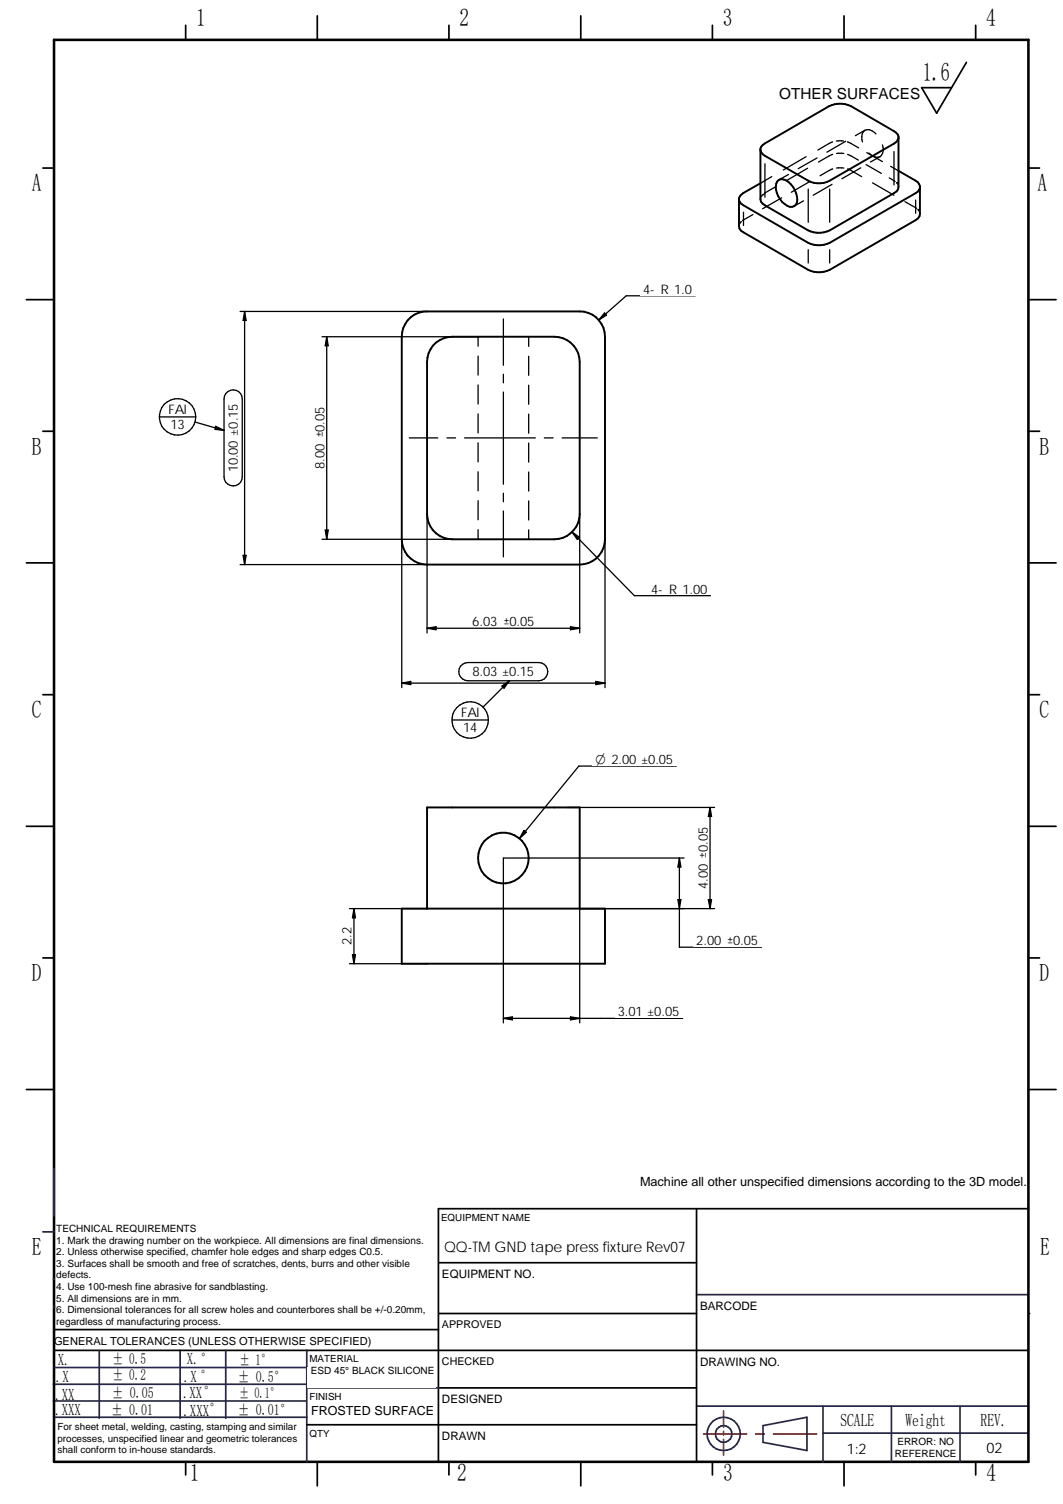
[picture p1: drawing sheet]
<svg xmlns="http://www.w3.org/2000/svg" width="210mm" height="297mm" viewBox="0 0 210 297" stroke-linecap="round" stroke-linejoin="round" font-family="sans-serif">
<g fill="none" stroke="#26264c" stroke-width=".34">
<path d="M8.5 243.3h2.2M10.5 252.6h.2M137.5 255.7h65.6M10.5 276.7h50M10.5 273.4h50M10.8 279.9h49.8M10.8 270.1h50M35.6 266.7v13.4M60.6 266.7v22M60.7 274.1h26M137.5 277.7h65.6M162.5 277.7v11"/>
<path d="M176 277.7v11M189.6 277.7v11M150.7 281.6l8.6-1.7v6.6l-8.6-1.6zM162.5 283h40.5"/>
</g>
<g fill="none" stroke="#000" stroke-width=".34">
<path d="M36.7 5v2.9M88.6 5v2.9M140.7 5v2.9M192.7 5v2.9M8.5 33.2h2.2M203.1 33.2h2.2M5.2 59.2h5.5M203.1 59.2h5.4M8.5 85.2h2.2M203.1 85.2h2.2M5.2 111.2h5.5M203.1 111.2h5.4"/>
<path d="M8.5 137.2h2.2M203.1 137.2h2.2M5.2 163.2h5.5M203.1 163.2h5.4M8.5 189.2h2.2M203.1 189.2h2.2M5.2 215.2h5.5M203.1 215.2h5.4M86.6 238.7v50M10.7 266.7h192.4M10.7 262.6h75.9M86.7 274.1h50.8"/>
<path d="M36.7 288.7v2.6M62.7 288.7v4.8M88.6 288.7v2.6M114.7 288.7v4.8M140.7 288.7v2.6M166.7 288.7v4.8M192.7 288.7v2.6"/>
</g>
<path d="M10.7 7.9h192.4v280.8h-192.4z" fill="none" stroke="#000" stroke-width=".51"/>
<path d="M142.9 278.7v3.2M138.9 283.2h8.5M142.9 282.7v.7M142.9 284.3v3.1M149.2 283.2h1.7M152.7 283.2h8.5" fill="none" stroke="#f00" stroke-width=".34"/>
<circle cx="10.6" cy="258.1" r=".17" fill="#26264c"/>
<g fill="none" stroke="#26264c" stroke-width=".34">
<path d="M10.7 230.8v9.4M19.6 266.7v13.4M44.6 266.7v13.4M60.5 266.7h.1"/>
<circle cx="142.9" cy="283.2" r="3.3"/>
<circle cx="142.9" cy="283.2" r="1.63"/>
</g>
<path d="M190.8 12.3l-5.8 10.1-3-5.1h5.9M86.6 238.7h116.5M86.7 259.4h50.8M86.7 249.4h50.8M86.6 281.4h50.9" fill="none" stroke="#000" stroke-width=".34"/>
<circle cx="203.1" cy="259.4" r=".17" fill="#000"/>
<g fill="#fff">
<path d="M137.9 271.4h64.4v6.1h-64.4z"/>
<path d="M189.9 283.9h13v4h-13z"/>
<path d="M86.9 254.9h50.2v4h-50.2z"/>
<path d="M60.7 270h25.3v4h-25.3z"/>
<path d="M87 244.3h50v4h-50z"/>
<path d="M60.8 277.1h25.2v4h-25.2z"/>
<path d="M176.4 284.1h13v4h-13z"/>
<path d="M162.7 284.1h13v4h-13z"/>
<path d="M137.9 260.4h64.5v6h-64.5z"/>
</g>
<path d="M62.7 3.1v4.8M114.7 3.1v4.8M166.7 3.1v4.8M137.5 238.7v50M60.6 281.4h26" fill="none" stroke="#000" stroke-width=".34"/>
<path d="M101.6 283.2h25.3v4h-25.3z" fill="#fff"/>
<g fill="none" stroke="#000" stroke-width=".38">
<path d="M150.6 28.6l13.1-7.6a5 5 0 0 1 4.3 0l8.5 4.9 .7 .6 .2 .4v10l-.1 .5-.3 .4-.5 .3-12.7 7.4a4.9 4.9 0 0 1-4.2 0l-8.6-4.9-.8-.8v-10.5zM153.8 35.5a2.02 2.02 0 0 1 2.4 .9 4.3 4.3 0 0 1 1.2 3.6 1.38 1.38 0 0 1-2.5 .3 3.9 3.9 0 0 1-1.4-4.5zM177.4 27.3l-.4 .8-.5 .3-12.7 7.3a4.6 4.6 0 0 1-4.2 0l-8.6-4.9-.4-.3-.4-.8M177.4 33.7l3.4 2 .7 .7 .2 .3-.1 6-.8 .8-17 9.8a4.9 4.9 0 0 1-4.2 0l-12.8-7.4-.5-.3-.3-.5-.1-5.9 .2-.4 .7-.7 3.4-1.9M181.7 37.1l-.5 .7-.4 .3-17 9.9a4.9 4.9 0 0 1-4.2 0l-12.8-7.4-.4-.3-.5-.8M80.5 63.3a4.9 4.9 0 0 1 3.8-1.8h30.2a4.9 4.9 0 0 1 5 5v40a5 5 0 0 1-5 5h-30.2a5 5 0 0 1-5-5v-40a5 5 0 0 1 1.2-3.2zM85.5 68.3a5.2 5.2 0 0 1 3.8-1.8h20.2a5 5 0 0 1 5 5v30a5.1 5.1 0 0 1-5 5h-20.2a5 5 0 0 1-5-5v-30a5 5 0 0 1 1.2-3.2zM79.3 179.5h40.2v10.8h-40.2zM114.5 179.5v-20h-30.2v20"/>
<circle cx="99.4" cy="169.5" r="5"/>
</g>
<g fill="none" stroke="#000" stroke-width=".25">
<path d="M150.2 39.1v.2M150.6 38.5l-.3 .3M150.6 38.4h.1M151 32.3v6.6M152.4 34.9l-2.2 1.3M153.1 36.9l-2.2 1.4M154.3 39.1l-3.7 2.1M155.7 34.5l-1.9 1M158.7 39.7l-1.9 1M159.2 30.9l-4.5 2.7M159.5 33.2l-4.2 2.5M159.6 37.3v6.6"/>
<path d="M160 35.8l-3.7 2.2M161.3 31.2l-3.7 2.1M163.8 37.3v6.6M164.3 36.4l-3.7 2.2M164.4 28l-2.9 1.6M164.4 33.4l-2.5 1.3M164.4 30.5l-2.8 1.5M165.1 27.9h1.5M166.6 33.2h-1.4M166.6 30.3h-1.4M167 27.9l-3.7 2.2M167.3 28l2.2 1.2"/>
<path d="M167.4 33.4l2.7 1.5M167.4 30.5l2.1 1.1M170 33.1l-3.8 2.2M170.8 25.7a1.77 1.77 0 0 1 2.2 .8M170.8 25.7l-1.9 1.1M170.8 25.7a1.88 1.88 0 0 0-.5 2.3M171 32.5l3 1.7M171.2 30.1l3 1.8M171.6 30.2a2.11 2.11 0 0 0 2.2 .7M172.3 36.1l4.2 2.5M173.8 30.9l-1.9 1.1M174.2 28.6a2.02 2.02 0 0 1-.4 2.3"/>
<path d="M175.6 35.1l1.1 .8M175.9 32.9l1.5 .8M176.5 29.9v6.6M177 36.1h.1M177 36.1l.3 .3M177.4 36.7v.2M178.7 39.8l2.3 1.4M180.8 39.5v2.6M146 44.4l-.1 .3M146.4 43.8l-.3 .4M146.8 41.9v2.6M148.7 42.4l-2.1 1.2"/>
<path d="M159.6 49.3v2.6M163.8 49.3v2.6M181.3 41.4l.2 .3M181.3 41.4h.1M181.6 42l.1 .2M94.4 66.5v1.9M94.4 70.3v3.8M94.4 76v3.8M99.4 63v9.1M99.4 73.9v1.7M99.4 77.4v18.2M104.4 66.5v1.9"/>
<path d="M104.4 70.4v3.7M104.4 76.1v3.7M80.8 86.5h5.6M88.3 86.5h1.7M91.7 86.5h14M94.4 81.7v3.8M94.4 87.5v3.7M94.4 93.2v3.7M94.4 98.9v3.8M99.4 97.4v1.7M104.4 81.8v3.8M104.4 87.5v3.8"/>
<path d="M104.4 93.2v3.8M104.4 98.9v3.8M107.5 86.5h1.7M111 86.5h6.9M94.4 104.6v1.9M99.4 100.9v9.1M104.4 104.6v1.9M114.3 151.3h19.3"/>
</g>
<path d="M117 148.7h16.6v2.5h-16.6z" fill="#fff"/>
<path d="M63.6 66.5h30.8M63.6 106.5h25.7M114.3 151.3l-11.7 14.3M103.5 164l.4 .4-1.3 1.2z" fill="none" stroke="#000" stroke-width=".25"/>
<path d="M103.5 164l.4 .4-1.3 1.2z" fill="#000"/>
<path d="M61.9 79.8h2.5v13.4h-2.5z" fill="#fff"/>
<path d="M47.4 61.5h36.9M64.5 66.5l.3 1.8h-.6zM64.5 66.5v40M47.4 111.5h36.9M64.2 104.7h.6l-.3 1.8z" fill="none" stroke="#000" stroke-width=".25"/>
<path d="M64.5 66.5l.3 1.8h-.6zM64.2 104.7h.6l-.3 1.8z" fill="#000"/>
<path d="M44.2 77h3.6v19h-3.6z" fill="#fff"/>
<path d="M44.6 77.7a1.81 1.81 0 0 1 2-.6 1.81 1.81 0 0 1 1.2 1.7v15.4a1.8 1.8 0 0 1-1.8 1.8 1.8 1.8 0 0 1-1.8-1.8v-15.4zM48.3 61.5v50M48.3 61.5l.3 1.8h-.6zM48 109.7h.6l-.3 1.8zM84.3 101.5v23.5M114.5 101.5v23.5" fill="none" stroke="#000" stroke-width=".25"/>
<path d="M48.3 61.5l.3 1.8h-.6zM48 109.7h.6l-.3 1.8z" fill="#000"/>
<path d="M92.6 121.5h13.5v2.5h-13.5z" fill="#fff"/>
<path d="M79.3 106.5v29.3M119.5 106.5v29.3M84.3 124.1h30.2M84.3 124.1l1.8-.3v.6zM112.6 123.8l1.9 .3-1.9 .3z" fill="none" stroke="#000" stroke-width=".25"/>
<path d="M84.3 124.1l1.8-.3v.6zM112.6 123.8l1.9 .3-1.9 .3z" fill="#000"/>
<path d="M90.6 130.9h17.6v3.6h-17.6z" fill="#fff"/>
<path d="M123.7 58.4h13.6M79.3 134.9l1.8-.3v.6zM79.3 134.9h40.2M90.9 131.6l1-.7h.5h14a1.8 1.8 0 0 1 1.8 1.8 1.8 1.8 0 0 1-1.8 1.8h-14a1.82 1.82 0 0 1-1.5-2.9zM117.6 134.6l1.9 .3-1.9 .3z" fill="none" stroke="#000" stroke-width=".25"/>
<path d="M79.3 134.9l1.8-.3v.6zM117.6 134.6l1.9 .3-1.9 .3z" fill="#000"/>
<path d="M126.4 55.9h10.9v2.4h-10.9z" fill="#fff"/>
<path d="M123.7 58.4l-5.5 4.8M119.4 61.8l.4 .4-1.6 1zM125.3 117.6h15" fill="none" stroke="#000" stroke-width=".25"/>
<path d="M119.4 61.8l.4 .4-1.6 1z" fill="#000"/>
<path d="M128 115.1h12.3v2.4h-12.3z" fill="#fff"/>
<path d="M112.9 105.1l12.4 12.5M112.9 105.1l1.5 1-.4 .5zM99.4 169.5v32.5M114.5 179.5v22.5M118.7 201.1h16.1" fill="none" stroke="#000" stroke-width=".25"/>
<path d="M112.9 105.1l1.5 1-.4 .5z" fill="#000"/>
<path d="M121.4 198.6h13.4v2.4h-13.4z" fill="#fff"/>
<path d="M99.4 169.5h35.7M114.5 179.5h20.6M134.2 187.1h16.2M99.4 201.1l1.8-.3v.6zM99.4 201.1h19.3M112.6 200.8l1.9 .3-1.9 .3z" fill="none" stroke="#000" stroke-width=".25"/>
<path d="M99.4 201.1l1.8-.3v.6zM112.6 200.8l1.9 .3-1.9 .3z" fill="#000"/>
<path d="M136.9 184.5h13.5v2.4h-13.5z" fill="#fff"/>
<path d="M112 159.5h29.1M114.5 179.5h26.6M133.9 177.7h.6l-.3 1.8zM134.2 169.5l.3 1.7h-.6zM134.2 169.5v17.6" fill="none" stroke="#000" stroke-width=".25"/>
<path d="M133.9 177.7h.6l-.3 1.8zM134.2 169.5l.3 1.7h-.6z" fill="#000"/>
<path d="M137.6 162.7h2.4v13.5h-2.4z" fill="#fff"/>
<path d="M140.2 159.5l.3 1.7h-.6zM140.2 159.5v20M69 179.5h15.3M139.9 177.7h.6l-.3 1.8zM69 190.3h15.3" fill="none" stroke="#000" stroke-width=".25"/>
<path d="M139.9 177.7h.6l-.3 1.8zM140.2 159.5l.3 1.7h-.6z" fill="#000"/>
<path d="M67.3 182.5h2.5v4.8h-2.5z" fill="#fff"/>
<path d="M69.9 179.5v10.8M69.9 179.5l.3 1.8h-.6zM69.6 188.6h.6l-.3 1.7z" fill="none" stroke="#000" stroke-width=".25"/>
<path d="M69.9 179.5l.3 1.8h-.6zM69.6 188.6h.6l-.3 1.7z" fill="#000"/>
<path d="M31.5 78.7h7.2v7.2h-7.2z" fill="#fff"/>
<g fill="none" stroke="#000" stroke-width=".25">
<path d="M31.5 82.3h7.2M38.5 83.4l5.7 1.6M42.6 84.2l1.6 .8-1.7-.2z"/>
<circle cx="35.1" cy="82.3" r="3.6"/>
</g>
<path d="M42.6 84.2l1.6 .8-1.7-.2z" fill="#000"/>
<path d="M89.2 138.6h7.2v7.2h-7.2z" fill="#fff"/>
<g fill="none" stroke="#000" stroke-width=".25">
<path d="M99.1 135.5l1.5-1-1.1 1.4zM100.6 134.5l-5.2 5.2M89.2 142.2h7.2"/>
<circle cx="92.8" cy="142.2" r="3.6"/>
</g>
<path d="M99.1 135.5l1.5-1-1.1 1.4z" fill="#000"/>
<text font-size="5.1" x="182.2" y="16">1.6</text>
<g font-size="4.9">
<text x="38.7" y="5.2">1</text>
<text x="90.8" y="5.2">2</text>
<text x="142.7" y="5.2">3</text>
<text x="194.7" y="5.2">4</text>
<text x="6.3" y="37.8">A</text>
<text x="204.9" y="37.8">A</text>
<text x="6.3" y="89.8">B</text>
<text x="205.2" y="89.8">B</text>
<text x="6.3" y="141.8">C</text>
<text x="205.2" y="141.8">C</text>
<text x="6.3" y="193.8">D</text>
<text x="205.2" y="193.8">D</text>
<text x="6.3" y="247.9">E</text>
<text x="205.4" y="247.9">E</text>
<text x="37.5" y="292.5">1</text>
<text x="90.3" y="292.5">2</text>
<text x="142.8" y="292.5">3</text>
<text x="194.8" y="292.5">4</text>
</g>
<g font-size="3.6">
<text x="165.9" y="281.6">SCALE</text>
<text x="178.8" y="281.6">Weight</text>
<text x="193.6" y="281.6">REV.</text>
</g>
<g font-size="3.3">
<text x="11.4" y="269.7">X.</text>
<text x="36.9" y="269.4">X.°</text>
<text x="11" y="272.9">.X</text>
<text x="36.3" y="273">.X °</text>
<text x="10.9" y="276.4">.XX</text>
<text x="10.9" y="279.5">.XXX</text>
<text x="36.2" y="276">.XX°</text>
<text x="36.2" y="279.7">.XXX°</text>
</g>
<g font-size="3">
<text x="153.9" y="19.6">OTHER SURFACES</text>
<text x="22.2" y="269.3">± 0.5</text>
<text x="47.3" y="269.5">± 1°</text>
<text x="22.2" y="272.5">± 0.2</text>
<text x="47" y="273">± 0.5°</text>
<text x="22" y="279.4">± 0.01</text>
<text x="22.1" y="276.2">± 0.05</text>
<text x="46.9" y="279.4">± 0.01°</text>
</g>
<g font-size="2.9">
<text x="87.7" y="247.4">QQ-TM GND tape press fixture Rev07</text>
<text x="47.2" y="276.2">± 0.1°</text>
<text x="167.2" y="287.1">1:2</text>
<text x="194.8" y="286.9">02</text>
</g>
<text font-size="2.8" x="117.6" y="150.8">O 2.00 ±0.05</text>
<g font-size="2.6">
<text x="127" y="58">4- R 1.0</text>
<text x="33.3" y="81.7">FAI</text>
<text x="33.7" y="84.7">13</text>
<text x="46.9" y="93.3" transform="rotate(-90 46.9 93.3)">10.00 ±0.15</text>
<text x="64.1" y="92.6" transform="rotate(-90 64.1 92.6)">8.00 u0.05</text>
<text x="128.6" y="117.2">4- R 1.00</text>
<text x="93.3" y="123.7">6.03 u0.05</text>
<text x="93.3" y="133.6">8.03 ±0.15</text>
<text x="91.1" y="141.6">FAI</text>
<text x="91.4" y="144.6">14</text>
<text x="139.7" y="175.6" transform="rotate(-90 139.7 175.6)">4.00 u0.05</text>
<text x="69.4" y="186.6" transform="rotate(-90 69.4 186.6)">2.2</text>
<text x="137.5" y="186.6">2.00 u0.05</text>
<text x="122" y="200.7">3.01 ±0.05</text>
</g>
<g font-size="2.5">
<text x="126.4" y="234.2">Machine all other unspecified dimensions according to the 3D model.</text>
<text x="61.4" y="279.4">FROSTED SURFACE</text>
</g>
<g font-size="2.3">
<text x="87.3" y="252.4">EQUIPMENT NO.</text>
<text x="138.2" y="258.7">BARCODE</text>
<text x="138.2" y="269.7">DRAWING NO.</text>
<text x="87.3" y="277.1">DESIGNED</text>
<text x="87.3" y="284.4">DRAWN</text>
</g>
<text font-size="2.2" x="10.7" y="265.6">GENERAL TOLERANCES (UNLESS OTHERWISE SPECIFIED)</text>
<g font-size="2.1">
<text x="87.3" y="262.3">APPROVED</text>
<text x="87.3" y="269.5">CHECKED</text>
</g>
<g font-size="2">
<text x="11.1" y="243.3">TECHNICAL REQUIREMENTS</text>
<text x="11.1" y="245.6">1. Mark the drawing number on the workpiece. All dimensions are final dimensions.</text>
<text x="11.1" y="247.9">2. Unless otherwise specified, chamfer hole edges and sharp edges C0.5.</text>
<text x="11.1" y="250.2">3. Surfaces shall be smooth and free of scratches, dents, burrs and other visible</text>
<text x="11.1" y="252.5">defects.</text>
<text x="11.1" y="254.8">4. Use 100-mesh fine abrasive for sandblasting.</text>
<text x="11.1" y="257.1">5. All dimensions are in mm.</text>
<text x="11.1" y="259.4">6. Dimensional tolerances for all screw holes and counterbores shall be +/-0.20mm,</text>
<text x="11.1" y="261.6">regardless of manufacturing process.</text>
<text x="61.4" y="271.4">ESD 45° BLACK SILICONE</text>
<text x="176.7" y="287.7">REFERENCE</text>
<text x="177.2" y="285.4">ERROR: NO</text>
</g>
<g font-size="1.9">
<text x="87.1" y="241.1">EQUIPMENT NAME</text>
<text x="61.1" y="269">MATERIAL</text>
<text x="61.1" y="276.4">FINISH</text>
<text x="11.4" y="282.5">For sheet metal, welding, casting, stamping and similar</text>
<text x="11.4" y="284.7">processes, unspecified linear and geometric tolerances</text>
<text x="11.4" y="287">shall conform to in-house standards.</text>
<text x="61.1" y="283.7">QTY</text>
</g>
</svg>
